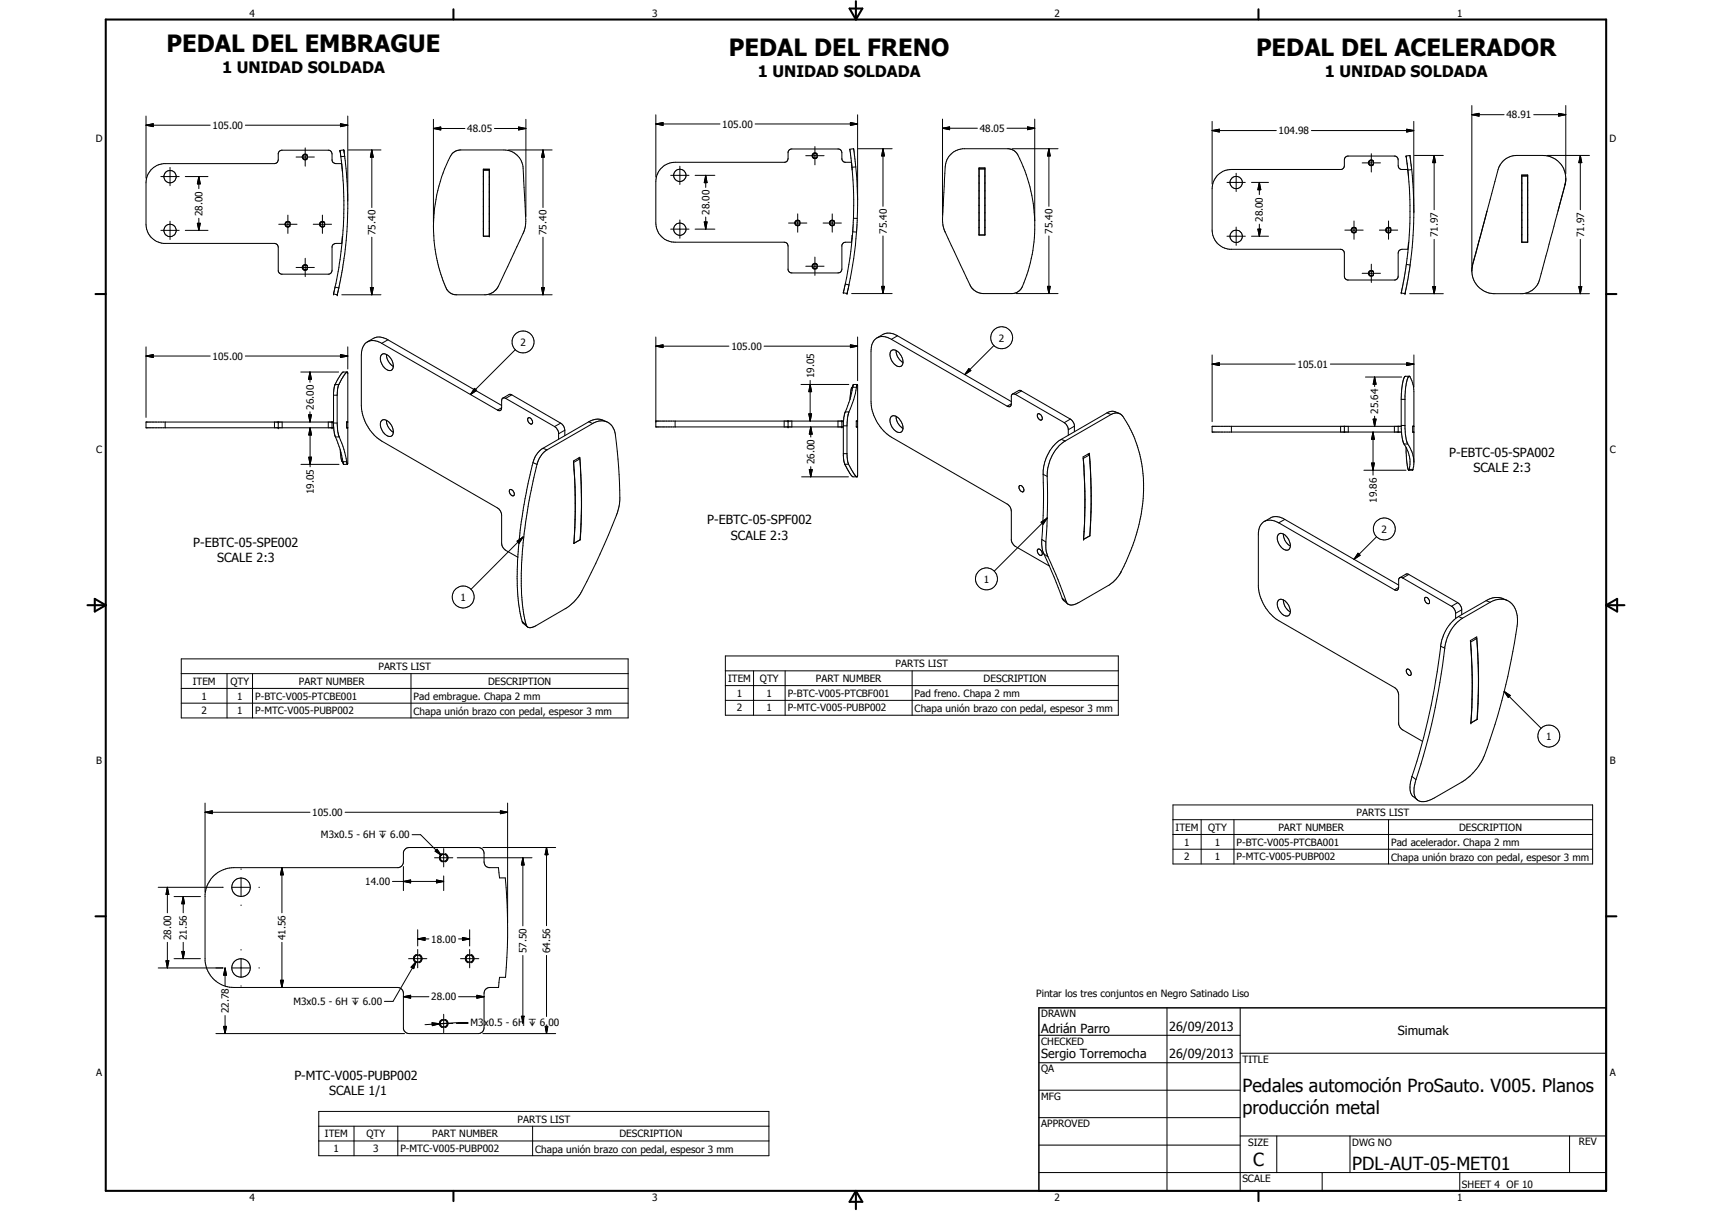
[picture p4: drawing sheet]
<svg xmlns="http://www.w3.org/2000/svg" width="594mm" height="420mm" viewBox="0 0 594 420" stroke-linecap="round" stroke-linejoin="round" font-family="sans-serif">
<g fill="none" stroke="#000" stroke-width=".35">
<path d="M227.6 39.8v21.6M297.6 39.8l-.1 36M510.7 39.8l2.5-.5v1zM510.7 36.6v55.8M510.7 39.8h11.2M532.2 39.8h11.1M540.8 39.3l2.5 .5-2.5 .5zM543.3 36.6v23.7M50.7 43.4l2.5-.5v1zM50.7 40.3v21.5M50.7 43.4h22.2M59 58.1v6.3"/>
<path d="M85.1 43.4h35.6M102.7 54.5h6.4M105.9 51.3v6.4M106.7 53.9a.99 .99 0 0 0-1.5-.2 .99 .99 0 0 0 0 1.5 .99 .99 0 0 0 1.5-.2M118 52.3h.1M118.1 42.9l2.6 .5-2.6 .5zM118.3 54.4a130.4 130.4 0 0 1 .7 25.5l-1 10.1-1.8 9.6M118.8 59.1l-.3-2.3-2.2-.1-.9-.5-.2-3-.4-.7-.6-.4h-16.5l-.8 .4-.3 .7v2.2l-.3 .8-1.1 .6h-38.5a6.7 6.7 0 0 0-6 6.6v14.4a6.7 6.7 0 0 0 6 6.7h38.8l.7 .3 .3 .7 .1 8.6 .5 .8 .6 .2h16.5l.6-.4 .4-.9 .1-8.5 1-.8h2.3l.3-2.4M119.3 52.2l.1 .1M119.6 54.2l-.3-2.2-1.3 .2 .3 2.2M119.6 54.2l-1.3 .2M119.6 54.2l1 13.4"/>
<path d="M120.7 40.3v29.5M120.9 52h11.3M129 52l.5 2.5h-1zM129 52v20M150.4 44.6l2.5-.5v1zM150.4 44.6h10.9M150.4 41.4v35.7M156.9 53.3l1.2-.9 1.5-.4h15.3a6.7 6.7 0 0 1 6.6 6.3l.9 17.9-.1 2.5-.6 1.9-8.7 18.7a5.6 5.6 0 0 1-4.6 3h-10.2a4.1 4.1 0 0 1-3.7-3.1 53.4 53.4 0 0 1 2.4-45.9zM167.7 58.7h2.1v23.3h-2.1zM167.7 58.8h2.1M167.8 58.8v23.2M167.8 59.1h2"/>
<path d="M171.6 44.6h10.9M176.4 52h15.2M180 44.1l2.5 .5-2.5 .5zM182.5 41.4v33.7M188.4 52l.5 2.5h-1zM188.4 52v20M227.6 43l2.5-.5v1zM227.6 43h22.2M235.9 57.7v6.3M262 43h35.6M279.6 54h6.4M282.8 50.8v6.4"/>
<path d="M283.6 53.5a1 1 0 0 0-1.5-.2 1 1 0 0 0 0 1.5 1 1 0 0 0 1.5-.2M294.9 51.8l1.3-.2 .8 6.3M294.9 51.8l.7 6.2M294.9 51.8h.1M295.1 42.5l2.5 .5-2.5 .5zM295.6 58a131.9 131.9 0 0 1 .6 17.7M295.7 58.7l-.2-2.4h-2.3l-.9-.5-.2-3.1-.6-.8-.5-.2h-16.5l-.8 .5-.2 .5v2.3a1.26 1.26 0 0 1-1.1 1.3h-38.1a6.8 6.8 0 0 0-6.7 6.7v14.4a6.7 6.7 0 0 0 6.7 6.6l38.3 .1 .8 1 .1 8.5 .8 1 16.5 .1 1-.4 .3-.9 .1-8.6 .7-.7 2.6-.1 .3-2.3M297 57.9l-1.4 .1M297 57.9l.6 11.2M297.8 51.6h11.8M306.4 51.6l.5 2.5h-1zM306.4 51.6v20"/>
<path d="M327.1 44.5l2.4-.5v1zM327.1 41.3v33.4M327.1 44.5h12.1M339.7 58.3h2.1v23.2h-2.1zM339.7 58.4h2.1M339.8 58.7h2M341.8 58.4v23.1M349.4 44.5h9.7M351.2 51.6h16M356.6 44l2.5 .5-2.5 .5zM359.1 41.3v38.2a47.9 47.9 0 0 1-5.1 21.1l-1.2 .9-1.4 .4h-10.3a5.3 5.3 0 0 1-4.5-3.1l-5.4-11.4a38.6 38.6 0 0 1-4-9.1l-.1-2.5 .9-17.9a6.7 6.7 0 0 1 6-6.3h16.1l1.5 .5 1 .8a51.6 51.6 0 0 1 6.5 23.7M364 51.6l.4 2.5h-.9z"/>
<path d="M364 51.6v20M420.6 45.3l2.5-.5v1zM420.6 42.1v21.8M420.6 45.3h22.3M455.1 45.3h35.5M472.7 56.5h6.3M475.9 53.3v6.4M476.6 55.9a1 1 0 0 0-1.5-.2 1 1 0 0 0 0 1.5 1 1 0 0 0 1.5-.1M488.1 44.8l2.5 .5-2.5 .5zM488.5 59a132.3 132.3 0 0 1-.5 32.7M489.2 54l.7 4.8M489.2 53.9l-1.3 .2 .6 4.9"/>
<path d="M489.2 53.9v.1M489.9 58.8a135 135 0 0 1-.6 33.1M489.9 58.8l-1.4 .2M490.6 42.1v31.7M490.8 53.9h10M497.7 53.9l.5 2.5h-1zM497.7 53.9v18.9M536.9 53.9h14.7M548.4 53.9l.5 2.5h-1zM548.4 53.9v18.9M55.8 61.3h6.4M55.8 79.9h6.4"/>
<path d="M59 76.8v6.3M64.3 61.3h7.9M64.3 79.9h7.9M68.5 77.5h1l-.5 2.4zM69 61.3l.5 2.5h-1zM69 61.3v4.1M69 75.7v4.2M96.7 77.8h6.4M99.9 74.6v6.4M100.7 77.2a1.01 1.01 0 0 0-1.5-.1 1.01 1.01 0 0 0 0 1.5 1.01 1.01 0 0 0 1.5-.2M108.7 77.8h6.4M111.9 74.6v6.4"/>
<path d="M112.7 77.2a1 1 0 0 0-1.5-.1 1 1 0 0 0 0 1.5 1 1 0 0 0 1.5-.2M120.6 69.2a126.9 126.9 0 0 1-1.7 23.4l-1.3 7.3M232.7 60.8h6.4M232.7 79.5h6.4M235.9 76.3v6.4M241.2 60.8h6.9M241.2 79.5h6.9M244.4 77h1l-.5 2.5zM244.9 60.8l.5 2.6h-1zM244.9 60.8v4.2M244.9 75.3v4.2M273.6 77.4h6.4"/>
<path d="M276.8 74.2v6.4M277.6 76.8a1 1 0 0 0-1.5-.2 1 1 0 0 0 0 1.5 1 1 0 0 0 1.5-.1M285.6 77.4h6.4M288.8 74.2v6.4M289.6 76.8a1 1 0 0 0-1.5-.2 1 1 0 0 0 0 1.5 1 1 0 0 0 1.5-.1M289.6 78h.1M296.2 75.7l1.3 .1M296.2 75.7l-.3 4.7M297.5 75.8l-.3 4.7M425.8 63.3h6.3M429 60.1v6.4M429 78.8v6.3"/>
<path d="M434.3 63.3h5.9M436.5 79.5h1l-.5 2.5zM437 63.3l.5 2.5h-1zM437 63.3v4.2M437 77.8v4.2M466.7 79.8h6.3M469.8 76.7v6.3M470.7 79.2a1 1 0 0 0-1.5-.1 1 1 0 0 0 0 1.5 1 1 0 0 0 1.5-.2M478.7 79.8h6.3M481.8 76.7v6.3M482.7 79.2a1.01 1.01 0 0 0-1.5-.1 1.01 1.01 0 0 0 0 1.5 1.01 1.01 0 0 0 1.5-.2M488.8 61.1l-.3-2.3h-2.3l-.8-.6-.3-3.3-1-.8h-16.5l-1 .8-.2 3.1-1 .8h-38.1a6.6 6.6 0 0 0-6.7 6.6v14.4a6.7 6.7 0 0 0 6.1 6.7h38.7l.7 .4 .4 .9v8l.6 1.1 .5 .3h16.5l.7-.4 .4-1 .1-8.5 .9-.8h2.3l.4-2.3"/>
<path d="M514.8 77.9l-3.8 13.8M516 73.2l-5 18.7M528.1 60.7h2v23.3h-2zM528.1 60.8h2M528.1 61.1h2M530.1 60.8v23.2M543.1 64.1a8 8 0 0 0-7.7-10.2h-9.1a6.7 6.7 0 0 0-6.5 4.9l-4.9 18.7M543.1 64l-8.9 33a6.7 6.7 0 0 1-5.9 4.9h-10a8 8 0 0 1-7.3-10.2M543.1 64.1l-2.5 9.1M543.1 64v.1M543.3 62.2l-.2 1.8M102.7 92.8h6.4"/>
<path d="M105.9 89.6v6.4M106.7 92.2a1 1 0 0 0-1.5-.1 1 1 0 0 0 0 1.4 1 1 0 0 0 1.5-.1M116.2 99.6l-.5 2.4 1.3 .3 .6-2.4M116.2 99.6l1.4 .3M128.5 99.8h1l-.5 2.5zM129 82.3v20M167.7 81.9h.1M187.9 99.8h1l-.5 2.5zM188.4 82.3v20M279.6 92.4h6.4M282.8 89.2v6.3M283.6 91.8a1.01 1.01 0 0 0-1.5-.2 1.01 1.01 0 0 0 0 1.5 1.01 1.01 0 0 0 1.5-.1"/>
<path d="M293.3 98.6l1.3 .2M293.3 98.6l-.7 3 1.3 .3M294.6 98.8l-.6 3M295.9 80.4l1.3 .1M295.9 80.4l-1 9.1-1.6 9.1M297.2 80.5l-1 9.2-1.6 9.1M305.9 99.4h1l-.5 2.5zM306.4 81.9v20M339.7 81.4h.1M341.8 81.4h.1M363.5 99.4h.9l-.4 2.5zM364 81.9v20"/>
<path d="M425.8 82h6.3M434.3 82h5.9M472.7 94.8h6.3M475.9 91.7v6.3M476.6 94.2a1 1 0 0 0-1.4-.1 1 1 0 0 0 0 1.5 1 1 0 0 0 1.4-.2M488 91.7l1.3 .2M488 91.7l-1.8 9.9 1.3 .2M489.3 91.9l-1.7 9.8M497.2 99.4h1l-.5 2.5zM497.7 83.1v18.8M511 91.7v.2M511 91.9l-.3 1.8"/>
<path d="M528.1 83.9h.1M530.1 83.9h.1M547.9 99.4h1l-.5 2.5zM548.4 83.1v18.8M117 102.2h.1M117.1 101.9v.1M118.6 102.3h13.6M132.5 119.1a4.2 4.2 0 0 0-4.7-.6 4.2 4.2 0 0 0-2.4 4.1v18.2a15.5 15.5 0 0 0 7.1 12.2l40.1 23.2a3.2 3.2 0 0 1 1.5 2.5v9.8a3.1 3.1 0 0 0 1.4 2.4l4.2 2.4M132.5 119.1l40.1 23.2M134.6 117.9a5.1 5.1 0 0 0-5-.5l-2.1 1.2M134.6 117.9l-2.1 1.2M134.6 117.9l39.5 22.8"/>
<path d="M169.7 102.3h21.9M227.6 116.9v31.2h65M294 101.8l-.1 .1M295.1 119.6l2.5 .5-2.5 .5zM295.5 101.9h14.1M297.6 116.9v15.2M309.3 117.7a4.2 4.2 0 0 0-6.8 1.9l-.2 2.2v17.6a15.5 15.5 0 0 0 7 12.3l40.2 23.2a3 3 0 0 1 1.4 2.4v10.1l.7 1.5 .7 .7 11.8 6.8M309.3 117.7l40.2 23.2M311.4 116.5a5.1 5.1 0 0 0-5-.5l-2.1 1.2M311.4 116.5l-2.1 1.2M311.4 116.5l39.5 22.8M344.9 119.9l-10.1 10.1"/>
<path d="M352.6 101.9h14.6M486.3 101.5l-.1 .1M487.6 101.7l-.1 .1M489.2 101.9h11.6M529.4 101.9h22.2M50.7 123.5l2.5-.5v1zM50.7 120.4v24.4M50.7 123.5h22.2M85.1 123.5h35.6M104.4 129.1h13.1M107.6 129.1l.5 2.5h-1zM107.6 129.1v3.5"/>
<path d="M115.7 137.1h1.3M116.2 133.4l-.5 2.8 .1 12.3M116.2 133.4h1.4M117.6 133.4l-.6 3.5v10.2l.3 2.9 .4 1.6M118.1 123l2.6 .5-2.6 .5zM120.4 129.1l-1.3 1.5-1.5 2.8M120.6 129.3v31.8M120.7 120.4v7.6M120.7 129.5l-.2-.4-1.7 .1-2.6 4.2M132.5 123a2.78 2.78 0 0 1 3.5 2 2.42 2.42 0 0 1-.5 3.6 4 4 0 0 1-3.2-5.4zM134.1 123a4.8 4.8 0 0 0 2.4 4.1M164.7 134.7l.7 .8-2.2 1.4z"/>
<path d="M175.5 138.2a.87 .87 0 0 0-1-.1 .87 .87 0 0 0-.4 1v2.4M175.5 138.2l16.9 9.8M177.6 137l17 9.8M177.6 137l-.8-.2-2.3 1.3M177.6 137l-2.1 1.2M178.8 121.3l-15.6 15.6M227.6 120.1l2.5-.5v1zM227.6 120.1h25.3M265.1 120.1h32.5M278 133.4h16.5M281.1 133.4l.5 2.5h-.9zM281.1 132v14.1"/>
<path d="M295.9 134.2l-.5 .7-.4 3.6M295.9 134.4h1.3M295.9 134.4l-1 4.2-1.6 4.3M296 133.6v.1M296.1 133.4h1.4M296.1 133.4l-.2 1M296.1 133.4h.1M297.2 134.4l-1 4.2-1.6 4.3M297.3 133.9h.1M297.3 133.9l-.1 .5M297.4 133.5l-.1 .4M297.4 133.5l-.1 .1"/>
<path d="M297.5 133.4v31.9M297.5 133.4l-.1 .1M309.2 121.8a2.4 2.4 0 0 1 3.4 1.5 2.88 2.88 0 0 1 0 3.8 3.6 3.6 0 0 1-3.7-3.4v-1.1zM311 121.6a4.9 4.9 0 0 0 2.3 4.1M336.2 127.9l.7 .7-2.1 1.4zM352.3 136.8a.85 .85 0 0 0-1.4 .6v2.7M352.3 136.8l17 9.8M354.5 135.6l16.9 9.8M354.5 135.6l-1-.1-2.2 1.2M354.5 135.6l-2.2 1.2M420.6 126.3l2.5-.4v.9zM420.6 123.1v23.2"/>
<path d="M420.6 126.3h28.8M461.6 126.3h29M473.8 130.8h12.6M477 130.8l.5 2.5h-1zM477 130.8v3.3M486.2 138.6h1.3M487.6 130.6h.1M488.1 125.9l2.5 .4-2.5 .5zM488.9 130.6a7.3 7.3 0 0 0-1.1 4l-.3 14 .4 3.7 .6 1.8M489.2 130.6h-1.7l-.3 .4-.8 4.5-.1 14 .4 2.9 .5 1.7M489.2 130.6h.1M489.2 130.6a10.9 10.9 0 0 1 1.4 5.2v24.9l-.3 2.2"/>
<path d="M490.6 123.1v11.1M57.3 146.4v2M95.2 146.4v2M96.6 146.4v2M97.9 146.4v2M107.1 143.9h1l-.5 2.5zM107.1 158.6h1l-.5 2.5zM107.6 142.9v3.5M107.6 148.4l.5 2.5h-1zM107.6 148.4v13.6M113.9 146.4v2M115.2 146.4v2"/>
<path d="M115.7 146.4h-65v2h65.1M115.7 146.8h1.3M115.8 148.5l.6 3.1M116.4 151.6h1.3M116.4 151.6l1.6 4.3 1 4.3M117.7 151.6a32.6 32.6 0 0 1 2.6 8.6M118.1 156.1l.4 3.5 .5 .8M120.3 146.4h.4M120.7 146.4h-.4v2h.4M132.5 145.8a2.78 2.78 0 0 1 3.5 2.1 2.42 2.42 0 0 1-.5 3.5 4 4 0 0 1-3.2-5.4zM134.1 145.8a4.8 4.8 0 0 0 2.4 4.2M174.1 141.5a.86 .86 0 0 1-.5 .9 .86 .86 0 0 1-1-.1"/>
<path d="M174.1 141.5l-1.5 .8M183.3 145a1.31 1.31 0 0 1 1.3 .7 1.31 1.31 0 0 1-.2 1.5 1.53 1.53 0 0 1-1.1-2.2zM188.4 155.5l1.4 .6M188.4 155.5l-.5 .4a8.4 8.4 0 0 0-3 4.6M189.8 156.1l-1.8 1.5-1 1.7-.7 1.8M192.4 148l.8 .6 .6 1.3v2.5M194.6 146.8a3 3 0 0 1 1.4 2.5M194.6 146.8l-2.2 1.2M196 149.3v1.9M196 149.3l-2.2 1.2M200.7 158.9l.5 .3-2.2 1.2a176.6 176.6 0 0 1 .2 28.1M204.3 146.3l2.9-.9 1.2 .1 2.1 .8"/>
<path d="M204.3 146.3l1.4 .6M204.3 146.3l-15.9 9.2M205.7 146.9l-15.9 9.2M210.6 146.3a5.8 5.8 0 0 1 3 4.7 149 149 0 0 1 1.4 23.8l-.7 3a254.6 254.6 0 0 1-12.5 27.5l-1 1.5a14.9 14.9 0 0 1-4.7 4.4l-10.2 5.9a2.62 2.62 0 0 1-2.9 .4M210.6 146.3l-2.5-.3-2.4 .9M227.6 146.1h65.1M234.3 146.1v2M272.1 146.1v2M273.5 146.1v2M274.8 146.1v2M280.7 143.6h.9l-.5 2.5zM281.3 148.1l.5 2.5h-1z"/>
<path d="M281.3 148.1v3.5M290.8 146.1v2M292.1 146.1v2M292.6 147.7h1.3M292.6 157.4h1.3M292.7 146l-.1 12.2 .6 2.9M293.3 142.9l-.6 3.1M293.3 142.9h1.3M294.6 142.9l-.7 4.5v10.3l.6 3.4M297.6 146.1h-.5v2h.5M309.3 144.5a3 3 0 0 1 3.7 2.4l.2 .4a1.75 1.75 0 0 1-1.1 2.8 4.2 4.2 0 0 1-2.9-5.4zM311 144.4a5 5 0 0 0 2.3 4.2"/>
<path d="M350.9 140.1l-.5 1-.9-.2M350.9 140.1l-1.4 .8M360.1 143.6a1.31 1.31 0 0 1 1.3 .7 1.31 1.31 0 0 1-.1 1.5 1.53 1.53 0 0 1-1.2-2.2zM368.3 152.4l1.3 .6M368.3 152.4a14.7 14.7 0 0 0-6.3 10.9v1.3M369.3 146.6l.7 .7a4.7 4.7 0 0 1 .7 3.7M369.6 153a14 14 0 0 0-6.1 10.1l-.1 2.2M371.4 145.4l.7 .6 .7 1.2v2.6M371.4 145.4l-2.1 1.2M372.8 147.9l-2.1 1.2M375.9 159h.1M375.9 159l.2 3"/>
<path d="M377.5 157.6l.5 .3M378 157.9l.2 2.8M378 157.9l-2.1 1.1M384.1 143.3l1.9-.6 2.4 .8M384.1 143.3l1.5 .5M384.1 143.3l-15.8 9.1M385.6 143.8a2.94 2.94 0 0 1 4.1 .7l1.2 2a46.8 46.8 0 0 1 4.1 36.3 56.9 56.9 0 0 1-7.5 17.8l-2.5 2.3-10.6 6.1a3.6 3.6 0 0 1-3.6 .7l-.3-.2M385.6 143.8l-16 9.2M427.3 147.9v2M465.2 147.9v2M466.5 147.9v2M467.9 147.9v2"/>
<path d="M476.5 149.9l.4 2.5h-1zM476.5 149.9v14.9M476.5 145.4h1l-.5 2.5zM477 144.4v3.5M483.9 147.9v2M485.2 147.9v2M486.2 147.9h-65.6v2h65.7M486.2 147.6h1.3M487.2 154.1a10.6 10.6 0 0 1 1.8 8.8M487.2 154.1h1.3M487.9 155.2l.4 6.3 .5 1.7M488.5 154.1a11.6 11.6 0 0 1 2.1 6"/>
<path d="M490.6 147.9h-.4v2h.4M104.4 161.1h13.2M119 160.2h1.3M119 160.2l.1 .6M119.1 160.7l.1 .4h1.4M120.3 160.2l.1 .6M120.3 160.3h.1M120.4 160.7l.2 .4M120.6 161.1h.1M176.9 169.9a1.31 1.31 0 0 1 1.3 .7 1.31 1.31 0 0 1-.1 1.4 1.53 1.53 0 0 1-1.2-2.1zM184.9 160.5l1.4 .6M184.9 160.5l-.2 1.1a196.4 196.4 0 0 0-4.5 25.2l-.3 3.7a73.1 73.1 0 0 0 1.3 25.1"/>
<path d="M186.3 161.1a170.5 170.5 0 0 0-5.4 37.8v4.4a55.8 55.8 0 0 0 1.7 13.5M199.6 177.4v2.8M201.4 161.6l.4 11.9M201.4 162.1l-.2-3.4-2.2 1.2 .6 14.6M201.7 167.5l.1 2.9M201.7 179.1l-.4 8.2-2.1 1.2M201.8 173.3l-.5 14M201.8 176.1l-.1 2.8M278.2 165.4h16.2M280.8 162.9h1l-.5 2.5zM281.3 161.9v3.5M293.2 161.1h1.3"/>
<path d="M293.2 161.1l2.3 4 .5 .3h1.4M294.5 161.1l1.8 3.3 .9 1M297.3 165.4h.1M297.5 165.3v.1M297.5 165.4h-.1M353.6 168.7a1.28 1.28 0 0 1 1.4 .3 1.28 1.28 0 0 1 .2 1.5 1.13 1.13 0 0 1-1.6-1.2zM362 164.6l1.4 .7M362 164.6l.1 11.5-.6 11.1M363.4 165.3l.1 11.5-.6 11.2M363.4 179.7l-18.4 18.5M376.3 167.4l.2 3.2M376.4 167.7l-.6-9.2 2.2-1.2 .6 12"/>
<path d="M376.4 170.3v8.7l-.4 8.1M376.5 173.1l-.5 14.1M378.4 163.2l.1 2.9M378.6 169l-.1 11.5M378.7 171.9l-.4 11.3M473.3 163.2h14.6M475.9 160.7h1l-.4 2.5zM488.9 163.1v.1M488.9 163.1h.1M489 162.9h1.3M489 162.9l-.1 .2M490.2 163.1h.1"/>
<path d="M490.2 163.1l-1.4 .1M490.3 162.9l-.1 .2M179.4 187.7l2.1-1.4-1.4 2.2zM181.5 186.3l-18.1 18.2M199.1 188.5h.1M199.5 183l-.4 5.5M201.3 187.2v.1M201.3 187.3l-2.2 1.2M360.1 190.6a1.31 1.31 0 0 1 1.3 .6 1.31 1.31 0 0 1-.1 1.5 1.49 1.49 0 0 1-1.2-2.1zM361.3 181.2l2.1-1.5-1.4 2.2zM361.5 187.2l1.4 .8M361.5 187.2l.1 3.2 .6 1.8"/>
<path d="M362.2 192.2l1.4 1M362.2 192.2l3.6 8 2.8 7.4M362.9 188l.1 3.3 .6 1.9M363.6 193.2l3.6 8 2.8 7.5M376 187.1h.1M378.2 185.8l-2.2 1.4M378.4 183.1l-.2 2.8-2.2 1.2M443.6 185.5a1.91 1.91 0 0 1 2.9 .8 3.2 3.2 0 0 1 .5 4.5 3.3 3.3 0 0 1-3.4-2.6l-.4-1.2zM443.7 181.4a4.2 4.2 0 0 0-6.7 1.9l-.3 1.6v18.8a15.6 15.6 0 0 0 7 11.6l40.2 23.2a3.6 3.6 0 0 1 1.4 2.5v10.1l.5 1.2 .9 .9 6.9 4M443.7 181.4l40.2 23.2M445.3 185.3a4.8 4.8 0 0 0 2.5 4.1M445.8 180.2a4.9 4.9 0 0 0-4.9-.5l-2.2 1.2"/>
<path d="M445.8 180.2l-2.1 1.2M445.8 180.2l39.5 22.8M471.2 191.9l.8 .8-2.2 1.4zM477.7 186.2l-7.9 7.9M488.9 199.3l16.9 9.8M488.9 199.3l-.9-.2-2.3 1.3M488.9 199.3l-2.2 1.2M181.2 215.6l1.4 1.2M181.2 215.6l.4 .7 1.4 1.2M181.2 215.7l.1 .1M182.6 216.8l.4 .7M368.6 207.6l1.4 1.1"/>
<path d="M368.6 207.6l.5 .8 1.4 1.1M370 208.7l.5 .8M443.6 208.4a1.91 1.91 0 0 1 2.9 .7 3.2 3.2 0 0 1 .5 4.6 3.3 3.3 0 0 1-3.4-2.6l-.4-1.2zM445.3 208.2a4.8 4.8 0 0 0 2.5 4.1M485.3 203.8a.89 .89 0 0 1-.4 .9 .89 .89 0 0 1-1-.1M485.3 203.8l-1.4 .8M486.7 200.5l-.7-.2-.6 .5-.1 3M486.7 200.5l17 9.9M494.5 207.3a1.32 1.32 0 0 1 1.3 .7 1.32 1.32 0 0 1-.1 1.5h-.2a1.61 1.61 0 0 1-1-2.2zM503.7 210.4a3 3 0 0 1 1.4 2.4M505.1 214.6a14.7 14.7 0 0 0-5.2 9.6M505.1 212.8v1.8"/>
<path d="M505.8 209.1l.8 .6a4.5 4.5 0 0 1 .6 3.6M505.8 209.1l-2.1 1.3M506.1 213.9l1.4 .6M506.1 213.9l-1 .7M507.2 211.6l-2.1 1.2M507.5 214.5a14.6 14.6 0 0 0-6.2 10.4M515.7 208.4l1.4 .6M515.7 208.4l-9.6 5.5M517.1 209a5.9 5.9 0 0 1 9.4 4.6l.1 1.2a188.1 188.1 0 0 1-6.2 31.1 142.7 142.7 0 0 1-5.8 17.5 20.8 20.8 0 0 1-7.3 7.9l-10.1 5.8a5.1 5.1 0 0 1-5.3 .4M517.1 209l-9.6 5.5M522.9 208.3a6.6 6.6 0 0 0-7.2 .1M62.9 228.6h155.1v20.5h-155.1z"/>
<path d="M62.9 233.7h155.1M62.9 238.8h155.1M78.8 233.7v15.4M87.6 233.7v15.4M142.6 233.7v15.4M251.7 227.6h136.4v20.6h-136.4zM251.7 232.7h136.4M251.7 237.9h136.4M261.5 232.7v15.5M272.5 232.7v15.5M316.5 232.7v15.5M488.1 232.2a1.28 1.28 0 0 1 1.4 .7 1.28 1.28 0 0 1-.2 1.5h-.1a1.56 1.56 0 0 1-1.1-2.2z"/>
<path d="M499.9 224.2l1.4 .7M499.9 224.2a224.2 224.2 0 0 1-9.9 45.2M501.3 224.9a224.6 224.6 0 0 1-9.9 45.6M510.4 225.2l.2 2.9M510.7 231.1l.2 3.2M510.8 234v8.7l-.4 8.1M510.9 236.9l-.5 14 2.2-1.3M511.9 221.2l.5 .3-2.1 1.3M512.6 223.9l.4 9.1M512.9 230.2l-.5-9.2-2.2 1.2 .6 9.2M513 232.7l-.4 16.9M513.1 235.6l-.1 5.7"/>
<path d="M522 239.9l2.1 1.4-.7 .7zM522 239.9l12.8 12.8M62.9 244h155.1M251.7 243h136.4M510.4 250.8h.1M512.5 249.6h.1M512.5 249.6l-2.1 1.2M512.9 241.4l-.4 8.2M71.2 278.6v30.9M176.1 278.6v41.6M407 279.3h145.7v20.5h-145.7zM490 269.4a7.6 7.6 0 0 0 .2 6.8l1.7 1.3"/>
<path d="M490 269.4l1.4 1.1M491.4 270.5a8.6 8.6 0 0 0-.2 6.4l.7 .6M71.2 281.8l2.5-.5v1zM71.2 281.8h36.4M119.8 281.8h56.3M143 289.6h3l7.1 7.1M150.8 297.6h6.3M151 295.3l.7-.7 1.4 2.1zM151.7 294.6l1.4 2.1-2.1-1.4zM153.5 296.2a1.45 1.45 0 0 0-1 1.4 1.45 1.45 0 0 0 1 1.4M154 294.4v6.4M154.4 296.2a1.46 1.46 0 0 1 1.1 1.4 1.46 1.46 0 0 1-1.1 1.4"/>
<path d="M158.7 297.6h25.9M167.5 294h25.3M173.6 281.3l2.5 .5-2.5 .5zM181.4 297.6l.5 2.5h-1zM181.4 297.6v23.6M189.6 294l.6 2.5h-1.1zM189.6 294v27.2M407 284.4h145.7M407 289.5h145.7M407 294.6h145.7M416.8 284.4v15.4M428.2 284.4v15.4"/>
<path d="M481.8 284.4v15.4M54.9 307.8h22.6M58.1 307.8l.5 2.5h-1zM58.1 307.8v8.9M60.4 311.1h9.1M63.6 311.1l.4 2.5h-.9zM63.6 311.1v5.6M74.3 303.7a10.5 10.5 0 0 1 6.8-2.7h57.2a2.07 2.07 0 0 0 1.7-2v-3.3a2.07 2.07 0 0 1 2-1.7h24a2 2 0 0 1 2 2v3l.4 1.4 1.2 .6h3.4l.3 3.6h2a195.6 195.6 0 0 1 .1 34.5h-2.1l-.3 3.5h-3a2 2 0 0 0-2 2v12a2 2 0 0 1-2 2h-24a2.07 2.07 0 0 1-2-1.6v-12.4a2.09 2.09 0 0 0-2-2h-56.9a10 10 0 0 1-9.9-9.2v-23.1l.9-3.6zM80.5 307.8h6.3M83.6 301.5v.2M83.6 304.7v6.3M83.6 314v.2"/>
<path d="M89.8 307.8h.2M97.8 301l.5 2.5h-1zM97.8 301v15.7M136.2 305.8h17.8M140 305.8l2.5-.5v1zM140 300.7v8.3M151.5 305.3l2.5 .5-2.5 .5zM154 303.9v5.1M54.9 335.8h22.6M57.6 333.3h1l-.5 2.5zM58.1 326.9v8.9M60.4 332.6h9.1"/>
<path d="M63.1 330.1h.9l-.4 2.5zM63.6 326.9v5.7M78.1 335.8l.5 2.5h-1zM78.1 335.8v6.3M80.5 335.8h6.3M83.6 329.4v.2M83.6 332.7v6.3M89.8 335.8h.2M97.8 326.9v15.7M141.8 332.6h6.3M144.3 333.7l-.8 2.4-.8-.5zM144.3 333.7l-7.9 13.7h-3"/>
<path d="M144.5 331.2a1.48 1.48 0 0 0-1 1.4 1.48 1.48 0 0 0 1 1.4M144.9 325.8l2.6-.6v1.1zM144.9 325.8h3.9M144.9 322.6v5.6M144.9 329.4v6.4M145.5 331.2a1.5 1.5 0 0 1 1 1.4 1.5 1.5 0 0 1-1 1.4M159.1 325.8h3.9M159.8 332.6h6.4M160.5 325.2l2.5 .6-2.5 .5zM162.5 331.2a1.48 1.48 0 0 0-1 1.4 1.48 1.48 0 0 0 1 1.4M163 322.6v5.6M163 329.4v6.4"/>
<path d="M163.4 331.2a1.49 1.49 0 0 1 1.1 1.4 1.49 1.49 0 0 1-1.1 1.4M181.4 331.5v21.2M189.6 331.5v21.2M74.9 358.6h65.5M77.6 356.1h1l-.5 2.5zM78.1 352.3v6.3M83.6 342v.2M97.3 340.1h1l-.5 2.5zM140 345.8l2.5-.5v1zM140 345.8h8.8M149.9 354.8l2.6 .4-2.5 .7zM150.8 355.1h6.3"/>
<path d="M152.5 355.2l-5 .3M153.5 353.7a1.49 1.49 0 0 0-1 1.4 1.49 1.49 0 0 0 1 1.4M154 351.9v6.4M154.4 353.7a1.49 1.49 0 0 1 1.1 1.4 1.49 1.49 0 0 1-1.1 1.4M155.5 355l-3 .2M158.4 355.1h4M159.1 345.8h8.9M162.4 354.8l-9.9 .4M165.5 345.3l2.5 .5-2.5 .5zM167.5 358.6h25.3M180.9 352.6h1l-.5 2.5zM180.9 352.7h1"/>
<path d="M189.1 356.1h1.1l-.6 2.5zM189.3 357l.3 1.6M189.6 357v1.6M189.9 357l-.3 1.6M360.5 359.2h69.9M405 349.7v63.5M430.4 349.7v63.5M360.5 368.7h69.9M360.5 378.2h69.9M430.4 365.4h127M110.6 385.6h156.2v15.4h-156.2zM110.6 390.7h156.2"/>
<path d="M110.6 395.9h156.2M122.8 390.7v10.3M138 390.7v10.3M184.8 390.7v10.3M360.5 387.8h69.9M360.5 397.3h69.9M430.4 394.1h127M443.1 394.1v12.7M468.5 394.1v12.7M544.7 394.1v12.7M360.5 406.8h196.9M458.8 406.8v6.4"/>
<path d="M506.6 406.8v6.4"/>
<circle cx="105.9" cy="54.5" r=".81"/>
<circle cx="282.8" cy="54" r=".81"/>
<circle cx="475.8" cy="56.5" r=".81"/>
<circle cx="59" cy="80" r="2.14"/>
<circle cx="59" cy="61.3" r="2.15"/>
<circle cx="99.9" cy="77.8" r=".82"/>
<circle cx="111.9" cy="77.8" r=".82"/>
<circle cx="235.9" cy="79.5" r="2.15"/>
<circle cx="235.9" cy="60.8" r="2.14"/>
<circle cx="276.8" cy="77.4" r=".82"/>
<circle cx="288.8" cy="77.4" r=".84"/>
<circle cx="429" cy="63.3" r="2.15"/>
<circle cx="469.8" cy="79.8" r=".82"/>
<circle cx="481.8" cy="79.8" r=".82"/>
<circle cx="105.9" cy="92.8" r=".82"/>
<circle cx="282.8" cy="92.4" r=".81"/>
<circle cx="429" cy="82" r="2.13"/>
<circle cx="475.9" cy="94.8" r=".84"/>
<circle cx="181.5" cy="118.6" r="3.8"/>
<circle cx="347.6" cy="117.2" r="3.8"/>
<circle cx="480.3" cy="183.5" r="3.8"/>
<circle cx="160.7" cy="207.1" r="3.8"/>
<circle cx="342.3" cy="200.8" r="3.8"/>
<circle cx="537.5" cy="255.4" r="3.8"/>
<circle cx="154" cy="297.6" r="1.23"/>
<circle cx="83.6" cy="307.8" r="3.2"/>
<circle cx="83.6" cy="335.8" r="3.2"/>
<circle cx="145" cy="332.6" r="1.21"/>
<circle cx="162.9" cy="332.6" r="1.24"/>
<circle cx="154" cy="355.1" r="1.23"/>
</g>
<g fill="#000">
<circle cx="118" cy="52.2" r=".18"/>
<circle cx="118.8" cy="59.1" r=".18"/>
<circle cx="119.3" cy="52" r=".18"/>
<circle cx="295.7" cy="58.7" r=".18"/>
<circle cx="296.2" cy="51.6" r=".18"/>
<circle cx="487.9" cy="54.1" r=".18"/>
<circle cx="488.8" cy="61.1" r=".18"/>
<circle cx="169.8" cy="81.9" r=".18"/>
<circle cx="115.7" cy="102" r=".18"/>
<circle cx="117" cy="102.3" r=".18"/>
<circle cx="117" cy="102.2" r=".18"/>
<circle cx="292.6" cy="101.5" r=".18"/>
<circle cx="293.9" cy="101.9" r=".18"/>
<circle cx="486.2" cy="101.6" r=".18"/>
<circle cx="487.5" cy="101.9" r=".18"/>
<circle cx="297.5" cy="133.4" r=".18"/>
<circle cx="96.6" cy="148.4" r=".18"/>
<circle cx="96.6" cy="146.4" r=".18"/>
<circle cx="115.2" cy="148.4" r=".18"/>
<circle cx="115.2" cy="146.4" r=".18"/>
<circle cx="273.5" cy="148.1" r=".18"/>
<circle cx="273.5" cy="146.1" r=".18"/>
<circle cx="292.1" cy="148.1" r=".18"/>
<circle cx="292.1" cy="146.1" r=".18"/>
<circle cx="199" cy="160.4" r=".18"/>
</g>
<g fill="none" stroke="#000" stroke-width=".71">
<path d="M36.7 6.8h520.7v406.4h-520.7zM157.3 3.2v3.6M294.8 3h4.4l-2.2 3.8zM297 .4v6.4M436.7 3.2v3.6M33.1 102h3.6M557.4 102h3.5M30.3 210h6.4M32.9 207.8l3.8 2.2-3.8 2.2zM557.4 210h6.3M557.4 210l3.8-2.2v4.4zM33.1 317.9h3.6"/>
<path d="M557.4 317.9h3.5M157.3 413.2v3.5M297 413.2v6.3M297 413.2l2.2 3.8h-4.4zM436.7 413.2v3.5"/>
</g>
<path d="M360.5 349.7h196.9v63.5h-196.9z" fill="none" stroke="#000" stroke-width=".51"/>
<g fill="#000">
<path d="M510.7 39.8l2.5-.5v1zM50.7 43.4l2.5-.5v1zM118.1 42.9l2.6 .5-2.6 .5zM129 52l.5 2.5h-1zM150.4 44.6l2.5-.5v1zM180 44.1l2.5 .5-2.5 .5zM188.4 52l.5 2.5h-1zM227.6 43l2.5-.5v1zM295.1 42.5l2.5 .5-2.5 .5zM306.4 51.6l.5 2.5h-1zM327.1 44.5l2.4-.5v1zM356.6 44l2.5 .5-2.5 .5z"/>
<path d="M364 51.6l.4 2.5h-.9zM420.6 45.3l2.5-.5v1zM488.1 44.8l2.5 .5-2.5 .5zM497.7 53.9l.5 2.5h-1zM540.8 39.3l2.5 .5-2.5 .5zM548.4 53.9l.5 2.5h-1zM68.5 77.5h1l-.5 2.4zM69 61.3l.5 2.5h-1zM244.4 77h1l-.5 2.5zM244.9 60.8l.5 2.6h-1zM436.5 79.5h1l-.5 2.5zM437 63.3l.5 2.5h-1z"/>
<path d="M128.5 99.8h1l-.5 2.5zM187.9 99.8h1l-.5 2.5zM305.9 99.4h1l-.5 2.5zM363.5 99.4h.9l-.4 2.5zM497.2 99.4h1l-.5 2.5zM547.9 99.4h1l-.5 2.5zM227.6 120.1l2.5-.5v1zM50.7 123.5l2.5-.5v1zM107.6 129.1l.5 2.5h-1zM118.1 123l2.6 .5-2.6 .5zM164.7 134.7l.7 .8-2.2 1.4zM281.1 133.4l.5 2.5h-.9z"/>
<path d="M295.1 119.6l2.5 .5-2.5 .5zM336.2 127.9l.7 .7-2.1 1.4zM420.6 126.3l2.5-.4v.9zM477 130.8l.5 2.5h-1zM488.1 125.9l2.5 .4-2.5 .5zM107.1 143.9h1l-.5 2.5zM107.1 158.6h1l-.5 2.5zM107.6 148.4l.5 2.5h-1zM280.7 143.6h.9l-.5 2.5zM281.3 148.1l.5 2.5h-1zM476.5 145.4h1l-.5 2.5zM476.5 149.9l.4 2.5h-1z"/>
<path d="M280.8 162.9h1l-.5 2.5zM475.9 160.7h1l-.4 2.5zM179.4 187.7l2.1-1.4-1.4 2.2zM361.3 181.2l2.1-1.5-1.4 2.2zM471.2 191.9l.8 .8-2.2 1.4zM522 239.9l2.1 1.4-.7 .7zM71.2 281.8l2.5-.5v1zM151.7 294.6l1.4 2.1-2.1-1.4zM173.6 281.3l2.5 .5-2.5 .5zM189.6 294l.6 2.5h-1.1zM58.1 307.8l.5 2.5h-1zM63.6 311.1l.4 2.5h-.9z"/>
<path d="M97.8 301l.5 2.5h-1zM140 305.8l2.5-.5v1zM151.5 305.3l2.5 .5-2.5 .5zM181.4 297.6l.5 2.5h-1zM57.6 333.3h1l-.5 2.5zM63.1 330.1h.9l-.4 2.5zM78.1 335.8l.5 2.5h-1zM144.3 333.7l-.8 2.4-.8-.5zM144.9 325.8l2.6-.6v1.1zM160.5 325.2l2.5 .6-2.5 .5zM77.6 356.1h1l-.5 2.5zM97.3 340.1h1l-.5 2.5z"/>
<path d="M140 345.8l2.5-.5v1zM149.9 354.8l2.6 .4-2.5 .7zM165.5 345.3l2.5 .5-2.5 .5zM180.9 352.6h1l-.5 2.5zM189.1 356.1h1.1l-.6 2.5z"/>
</g>
<g font-size="8.2">
<text x="57.8" y="18.1">PEDAL DEL EMBRAGUE</text>
<text x="252.9" y="19.4">PEDAL DEL FRENO</text>
<text x="435.9" y="19.4">PEDAL DEL ACELERADOR</text>
</g>
<g font-size="6.3">
<text x="431.1" y="379">Pedales automoción ProSauto. V005. Planos</text>
<text x="431.1" y="386.5">producción metal</text>
<text x="434.8" y="404.7">C</text>
<text x="469.2" y="406">PDL-AUT-05-MET01</text>
</g>
<g font-size="5.5">
<text x="77" y="25.5">1 UNIDAD SOLDADA</text>
<text x="263" y="26.7">1 UNIDAD SOLDADA</text>
<text x="459.7" y="26.7">1 UNIDAD SOLDADA</text>
</g>
<g font-size="4.4">
<text x="502.9" y="158.4">P-EBTC-05-SPA002</text>
<text x="511.3" y="163.7">SCALE 2:3</text>
<text x="245.4" y="181.9">P-EBTC-05-SPF002</text>
<text x="67" y="189.9">P-EBTC-05-SPE002</text>
<text x="253.7" y="187.2">SCALE 2:3</text>
<text x="75.3" y="195.1">SCALE 2:3</text>
<text x="361.3" y="358.4">Adrián Parro</text>
<text x="405.7" y="357.7">26/09/2013</text>
<text x="485" y="359.2">Simumak</text>
<text x="361.3" y="367.1">Sergio Torremocha</text>
<text x="405.7" y="367.2">26/09/2013</text>
<text x="102.1" y="374.6">P-MTC-V005-PUBP002</text>
<text x="114.2" y="379.8">SCALE 1/1</text>
</g>
<g font-size="3.5">
<text x="86.6" y="5.8">4</text>
<text x="226.3" y="5.8">3</text>
<text x="365.9" y="5.8">2</text>
<text x="505.6" y="5.8">1</text>
<text x="522.7" y="41.1">48.91</text>
<text x="73.8" y="44.7">105.00</text>
<text x="162.1" y="45.9">48.05</text>
<text x="250.6" y="44.3">105.00</text>
<text x="340" y="45.8">48.05</text>
<text x="443.7" y="46.6">104.98</text>
<text x="33.3" y="49.4">D</text>
<text x="558.5" y="49.4">D</text>
<text x="70.3" y="75" transform="rotate(-90 70.3 75)">28.00</text>
<text x="246.2" y="74.5" transform="rotate(-90 246.2 74.5)">28.00</text>
<text x="438.3" y="77" transform="rotate(-90 438.3 77)">28.00</text>
<text x="130.3" y="81.5" transform="rotate(-90 130.3 81.5)">75.40</text>
<text x="189.7" y="81.5" transform="rotate(-90 189.7 81.5)">75.40</text>
<text x="307.7" y="81.1" transform="rotate(-90 307.7 81.1)">75.40</text>
<text x="365.2" y="81.1" transform="rotate(-90 365.2 81.1)">75.40</text>
<text x="498.9" y="82.3" transform="rotate(-90 498.9 82.3)">71.97</text>
<text x="549.7" y="82.3" transform="rotate(-90 549.7 82.3)">71.97</text>
<text x="180.6" y="120">2</text>
<text x="346.7" y="118.5">2</text>
<text x="73.8" y="124.8">105.00</text>
<text x="253.8" y="121.4">105.00</text>
<text x="282.5" y="131.2" transform="rotate(-90 282.5 131.2)">19.05</text>
<text x="450.3" y="127.6">105.01</text>
<text x="108.9" y="142.1" transform="rotate(-90 108.9 142.1)">26.00</text>
<text x="478.3" y="143.6" transform="rotate(-90 478.3 143.6)">25.64</text>
<text x="33.4" y="157.3">C</text>
<text x="282.7" y="161.1" transform="rotate(-90 282.7 161.1)">26.00</text>
<text x="558.6" y="157.3">C</text>
<text x="108.9" y="171.5" transform="rotate(-90 108.9 171.5)">19.05</text>
<text x="477.7" y="174.4" transform="rotate(-90 477.7 174.4)">19.86</text>
<text x="479.4" y="184.9">2</text>
<text x="341.4" y="202.1">1</text>
<text x="159.8" y="208.4">1</text>
<text x="131.4" y="232.5">PARTS LIST</text>
<text x="310.7" y="231.5">PARTS LIST</text>
<text x="66.9" y="237.6">ITEM</text>
<text x="80" y="237.6">QTY</text>
<text x="103.8" y="237.6">PART NUMBER</text>
<text x="169.4" y="237.6">DESCRIPTION</text>
<text x="252.6" y="236.6">ITEM</text>
<text x="263.7" y="236.6">QTY</text>
<text x="283.1" y="236.6">PART NUMBER</text>
<text x="341.3" y="236.6">DESCRIPTION</text>
<text x="69.9" y="242.7">1</text>
<text x="82.3" y="242.7">1</text>
<text x="88.5" y="242.7">P-BTC-V005-PTCBE001</text>
<text x="143.5" y="242.7">Pad embrague. Chapa 2 mm</text>
<text x="255.7" y="241.7">1</text>
<text x="266" y="241.7">1</text>
<text x="273.3" y="241.7">P-BTC-V005-PTCBF001</text>
<text x="317.4" y="241.8">Pad freno. Chapa 2 mm</text>
<text x="69.9" y="247.9">2</text>
<text x="82.3" y="247.8">1</text>
<text x="88.5" y="247.9">P-MTC-V005-PUBP002</text>
<text x="143.5" y="248">Chapa unión brazo con pedal, espesor 3 mm</text>
<text x="255.7" y="246.8">2</text>
<text x="266" y="246.8">1</text>
<text x="273.3" y="246.8">P-MTC-V005-PUBP002</text>
<text x="317.4" y="247">Chapa unión brazo con pedal, espesor 3 mm</text>
<text x="536.5" y="256.7">1</text>
<text x="33.4" y="265.2">B</text>
<text x="558.6" y="265.2">B</text>
<text x="108.4" y="283.1">105.00</text>
<text x="470.7" y="283.1">PARTS LIST</text>
<text x="111.4" y="290.9">M3x0.5 - 6H x 6.00</text>
<text x="407.9" y="288.2">ITEM</text>
<text x="411" y="293.4">1</text>
<text x="419.2" y="288.2">QTY</text>
<text x="421.6" y="293.4">1</text>
<text x="429.1" y="293.4">P-BTC-V005-PTCBA001</text>
<text x="443.6" y="288.2">PART NUMBER</text>
<text x="482.7" y="293.4">Pad acelerador. Chapa 2 mm</text>
<text x="506.3" y="288.2">DESCRIPTION</text>
<text x="411" y="298.5">2</text>
<text x="421.6" y="298.5">1</text>
<text x="429.1" y="298.5">P-MTC-V005-PUBP002</text>
<text x="482.7" y="298.7">Chapa unión brazo con pedal, espesor 3 mm</text>
<text x="126.7" y="307.1">14.00</text>
<text x="59.4" y="326.2" transform="rotate(-90 59.4 326.2)">28.00</text>
<text x="64.9" y="326.2" transform="rotate(-90 64.9 326.2)">21.56</text>
<text x="99.1" y="326.2" transform="rotate(-90 99.1 326.2)">41.56</text>
<text x="149.6" y="327">18.00</text>
<text x="182.7" y="330.8" transform="rotate(-90 182.7 330.8)">57.50</text>
<text x="190.9" y="330.7" transform="rotate(-90 190.9 330.7)">64.56</text>
<text x="149.6" y="347.1">28.00</text>
<text x="359.6" y="345.8">Pintar los tres conjuntos en Negro Satinado Liso</text>
<text x="79.4" y="351.6" transform="rotate(-90 79.4 351.6)">22.78</text>
<text x="101.8" y="348.7">M3x0.5 - 6H x 6.00</text>
<text x="361.3" y="353">DRAWN</text>
<text x="163.3" y="356.1">M3x0.5 - 6H x 6.00</text>
<text x="361.3" y="362.5">CHECKED</text>
<text x="431.1" y="368.7">TITLE</text>
<text x="33.4" y="373.2">A</text>
<text x="361.3" y="372.1">QA</text>
<text x="558.6" y="373.2">A</text>
<text x="361.3" y="381.6">MFG</text>
<text x="179.6" y="389.5">PARTS LIST</text>
<text x="112.8" y="394.5">ITEM</text>
<text x="127.2" y="394.6">QTY</text>
<text x="150" y="394.5">PART NUMBER</text>
<text x="214.9" y="394.6">DESCRIPTION</text>
<text x="361.3" y="391.1">APPROVED</text>
<text x="115.8" y="399.7">1</text>
<text x="129.5" y="399.7">3</text>
<text x="138.9" y="399.7">P-MTC-V005-PUBP002</text>
<text x="185.7" y="399.9">Chapa unión brazo con pedal, espesor 3 mm</text>
<text x="433.1" y="397.5">SIZE</text>
<text x="469.2" y="397.5">DWG NO</text>
<text x="547.9" y="397.4">REV</text>
<text x="431.1" y="410.2">SCALE</text>
<text x="507.3" y="412.3">SHEET 4 OF 10</text>
<text x="86.6" y="416.7">4</text>
<text x="226.3" y="416.7">3</text>
<text x="365.9" y="416.7">2</text>
<text x="505.6" y="416.7">1</text>
</g>
</svg>
